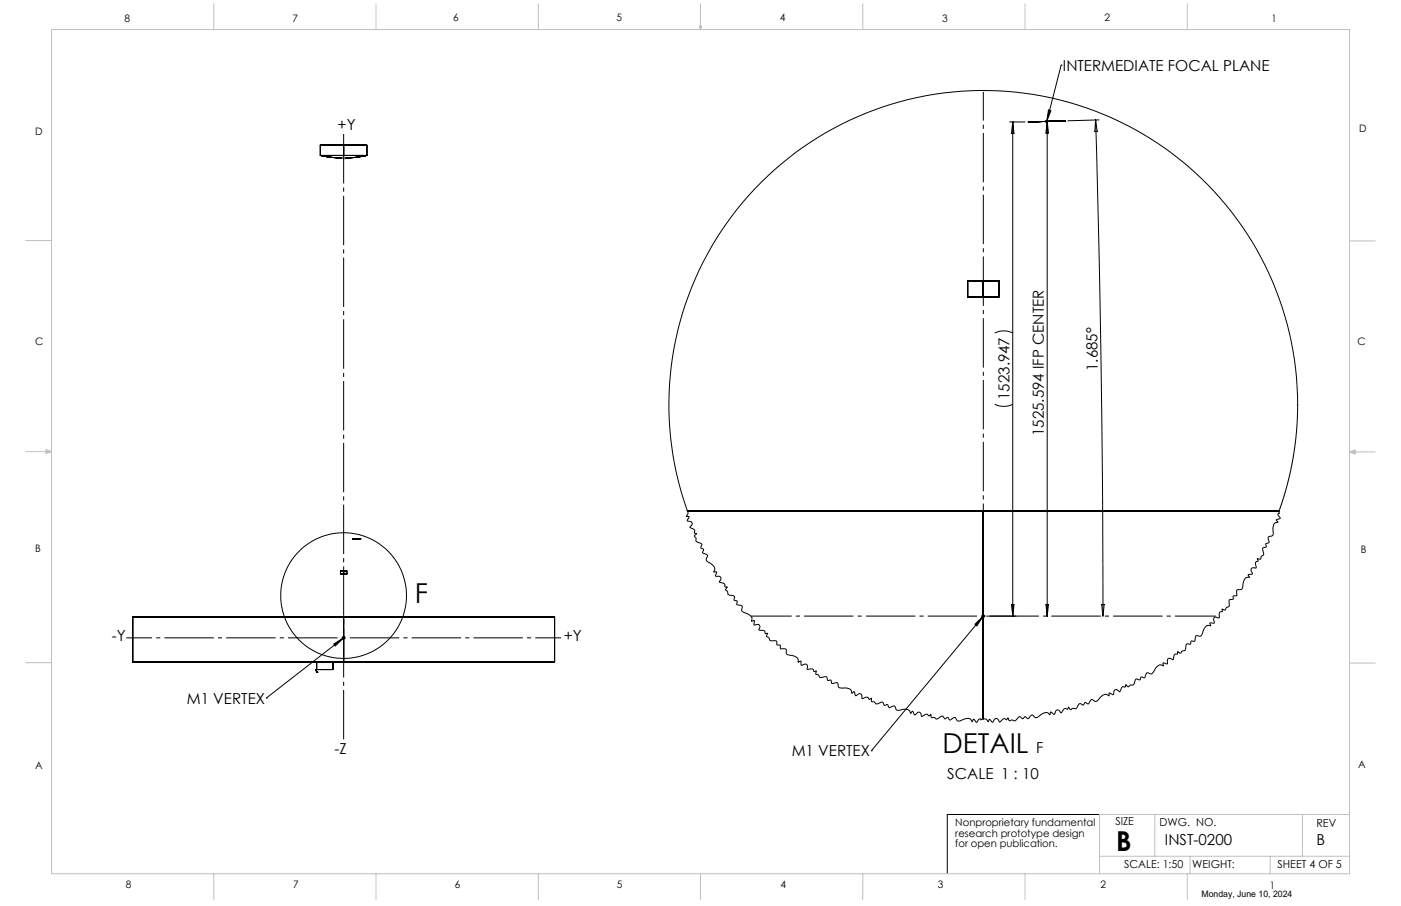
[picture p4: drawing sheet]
<svg xmlns="http://www.w3.org/2000/svg" width="432mm" height="279mm" viewBox="0 0 432 279" stroke-linecap="round" stroke-linejoin="round" font-family="sans-serif">
<g fill="none" stroke="#000" stroke-width=".31">
<path d="M311.2 37.6h4.7M312.1 37.6v152.4M312.1 37.6l.4 3.6h-.8zM316.9 37.6h.1M322 37.5h1M322.2 37.1l.7 .7M322.5 37v1M322.8 37.5v152.5M322.8 37.5l.3 3.5h-.7zM322.9 37.1l-.7 .7M323.1 33.9l.8 .2-1.3 3.4zM323.5 37.5h.2"/>
<path d="M327.1 20.1h.1M327.1 20.1l-4.5 17.4M328.1 37.3h.1M328.1 37.3l-11.2 .3M337.7 37l1.6 71.4 .5 40.8 .1 40.8M337.7 37l.5 3.6h-.8zM338.7 37l-9.6 .3M98.7 47.9a33.3 33.3 0 0 0 14.3 0M98.7 47.9h7.2M105.9 47.9h7.1M105.9 44.7v3.2M105.9 44.7h7.1v3.2"/>
<path d="M105.9 44.7h-7.2v3.2M234.5 56.3a96.9 96.9 0 0 1 107.8-20.1 96.9 96.9 0 0 1 57.5 93.3l-.5 6.5-1.1 7.3-1.6 6.8-2.4 7.4 .1 .9h-.2a.41 .41 0 0 0-.2 .3 .41 .41 0 0 0 .2 .4l.5 .7-1.2 .5 .5 .7-.2 .1a1.7 1.7 0 0 0-1.3 2.4 1.52 1.52 0 0 1-.4 1.8h-.3a.79 .79 0 0 0-.9 .5 .79 .79 0 0 0 .3 1 .61 .61 0 0 1-.1 .7 .61 .61 0 0 1-.8 .1v.5a.47 .47 0 0 1 .1 .6 .47 .47 0 0 1-.6 .1 .59 .59 0 0 0-.6 .4 .59 .59 0 0 0 .2 .7 1.08 1.08 0 0 1-.6 1.8 .51 .51 0 0 1-.1 .5 .51 .51 0 0 1-.5 .2l-.6-.1 .2 .3a.41 .41 0 0 1-.1 .6 .41 .41 0 0 1-.5 0l-.1 .3 .2 1.3-.2 .4a.9 .9 0 0 0-1.3 .1 .9 .9 0 0 0 .2 1.3 .34 .34 0 0 1 0 .5 .34 .34 0 0 1-.4 0l-.8 .2 .4 .6-.2 .1a1.47 1.47 0 0 0-1.7 1.6l-.1 .8a1.15 1.15 0 0 1-.3 1.2 1.15 1.15 0 0 1-1.3 .2 1.64 1.64 0 0 0-.3 1.8l-.5 .2a.5 .5 0 0 0-.7 .1 .5 .5 0 0 0 .1 .7l-.4 .3a.69 .69 0 0 0-.8 .1 .69 .69 0 0 0-.1 .9 .98 .98 0 0 1-.8 1.5l-.2 .2a.48 .48 0 0 1-.3 .6 .48 .48 0 0 1-.6-.3l-.3-.1 .1 .5a.5 .5 0 0 1-.7 .4l-.2 .5v1.2a.57 .57 0 0 1-.9-.1 .88 .88 0 0 0-.9 .6 .88 .88 0 0 0 .3 1 .56 .56 0 0 1-.5 .4 .56 .56 0 0 1-.5-.2l-.4 .1 .2 .8a1.47 1.47 0 0 0-2.1 1.2l-.2 .5a1.23 1.23 0 0 1-.5 1.3 1.23 1.23 0 0 1-1.4 0 1.93 1.93 0 0 0-.7 1.7h-.6a.51 .51 0 0 0-.6 .2 .51 .51 0 0 0 0 .6l-.6 .1a.68 .68 0 0 0-.8 .1 .68 .68 0 0 0-.1 .8 .98 .98 0 0 1-1.2 1.3 .56 .56 0 0 1-.3 .5 .56 .56 0 0 1-.6-.1l-.4-.3-.1 .3a.36 .36 0 0 1 0 .5 .36 .36 0 0 1-.5 0 1.74 1.74 0 0 0-.8 1.7l-.1 .1a.89 .89 0 0 0-1-.5 .89 .89 0 0 0-.7 .7v1l-1.3-.3 .1 .9-.3-.1a1.64 1.64 0 0 0-2.3 1.2 1.64 1.64 0 0 1-1.5 1.4 .84 .84 0 0 0-1.1-.3 .84 .84 0 0 0-.4 1 .46 .46 0 0 1-.3 .6 .46 .46 0 0 1-.6-.3 .62 .62 0 0 0-.6 .2 .62 .62 0 0 0-.1 .6h-.4a.74 .74 0 0 0-1-.2 .74 .74 0 0 0-.3 .9 1.04 1.04 0 0 1-1.4 1 .61 .61 0 0 1-.7 .5 .61 .61 0 0 1-.5-.6l-.2 .1a.43 .43 0 0 1-.1 .6 .43 .43 0 0 1-.6-.1l-.4 .1-.3 .7a.45 .45 0 0 1-.2 .5 .45 .45 0 0 1-.5 0 .88 .88 0 0 0-1.2-.3 .88 .88 0 0 0-.3 1.2l-.3 .2-1.1-.5-.1 .9a1.51 1.51 0 0 0-2.4 .2 2.4 2.4 0 0 1-1.9 1.5 .85 .85 0 0 0-1.4-.3l-.3 .5a.6 .6 0 0 1-.4 .6 .6 .6 0 0 1-.7-.4l-.4 .1a.6 .6 0 0 1-.5 .6 .6 .6 0 0 1-.7-.4 .84 .84 0 0 0-1 .9 1.07 1.07 0 0 1-1.5 .6 .62 .62 0 0 1-.8 .3 .62 .62 0 0 1-.4-.7l-.3 .6h-.3a.89 .89 0 0 0-1.4 .7l-.4 .4a.95 .95 0 0 0-1.2-.8 .95 .95 0 0 0-.7 1.1l-.3 .2-1-.7-.2 .8-.1-.1a1.42 1.42 0 0 0-2.3-.1l-.8 .5a1.12 1.12 0 0 1-1 .7 1.12 1.12 0 0 1-1.1-.8 1.62 1.62 0 0 0-1.4 1h-.2a.66 .66 0 0 0-1.1-.3 .52 .52 0 0 1-.5 .3 .52 .52 0 0 1-.5-.4l-.4-.2-.4 .4a1.05 1.05 0 0 1-1.6 .7h-.6a.39 .39 0 0 1-.5 .2 .39 .39 0 0 1-.2-.4l-.2-.5-.2 .1a.39 .39 0 0 1-.3 .5 .39 .39 0 0 1-.5-.3 1.49 1.49 0 0 0-1.4 .9l-.4-.1a.92 .92 0 0 0-.9-.9 .92 .92 0 0 0-.9 1 .4 .4 0 0 1-.5 .1 .4 .4 0 0 1-.2-.5l-.5-.4-.4 .7a1.54 1.54 0 0 0-2.2-.5v-.1a.48 .48 0 0 0-.6-.2 .48 .48 0 0 0-.3 .6l-.4 .5-.9-1-.5 .7a1.62 1.62 0 0 0-2.6-.7l-.5 .2a1.17 1.17 0 0 1-1.2 .4 1.17 1.17 0 0 1-.8-1 1.96 1.96 0 0 0-1.7 .7l-.2-.2a.61 .61 0 0 0-.6-.7 .61 .61 0 0 0-.6 .5l-.4-.3a.75 .75 0 0 0-.7-.6 .75 .75 0 0 0-.8 .5 .94 .94 0 0 1-1.6-.1l-.4 .1a.68 .68 0 0 1-.6-1l-.3 .3a.41 .41 0 0 1-.5 .1 .41 .41 0 0 1-.2-.4l-1.1 .3a.53 .53 0 0 1-.8 .2 .91 .91 0 0 0-.6-1.1 .91 .91 0 0 0-1.1 .6l-.5 .2-.5-1.1-.6 .6-.1-.2a1.63 1.63 0 0 0-2.4-1l-.7 .2a1.09 1.09 0 0 1-1.2 0 1.09 1.09 0 0 1-.4-1.1 1.7 1.7 0 0 0-1.8 .3l-.3-.4a.51 .51 0 0 0-.4-.6 .51 .51 0 0 0-.6 .3l-.4-.3a.8 .8 0 0 0-.6-.7 .8 .8 0 0 0-.9 .4 .87 .87 0 0 1-1.4-.4l-.4-.1a.47 .47 0 0 1-.6-.1 .47 .47 0 0 1 .1-.7v-.3l-.4 .3a.48 .48 0 0 1-.7-.5h-.8a.69 .69 0 0 1-1.1 .1v-.4a.81 .81 0 0 0-.5-.9 .81 .81 0 0 0-1 .5l-.4 .2-.2-.4a.65 .65 0 0 0-.4-.9l-.5 .5-.1-.2a1.58 1.58 0 0 0-2.1-1.4h-.6a1.15 1.15 0 0 1-1.2-.2 1.15 1.15 0 0 1-.4-1.2 1.29 1.29 0 0 0-1.6 0l-.3-.2a.56 .56 0 0 0-.1-.7 .56 .56 0 0 0-.7-.1 .62 .62 0 0 1-.6-.9 .98 .98 0 0 0-1.4 0 1.17 1.17 0 0 1-1.4-.8 .57 .57 0 0 1-.7-.3 .57 .57 0 0 1 .2-.8h-.4a.33 .33 0 0 1-.4 0 .33 .33 0 0 1-.1-.4 1.66 1.66 0 0 0-1.9-.2v-.4a.86 .86 0 0 0-.3-1.2 .86 .86 0 0 0-1.2 .3h-.4l-.1-1.3-.8 .5v-.2a1.41 1.41 0 0 0-1.5-1.9l-.7-.1a1.11 1.11 0 0 1-1.5-1.1 .77 .77 0 0 0-.2-.9 .77 .77 0 0 0-1 0 .48 .48 0 0 1-.6-.1 .48 .48 0 0 1 0-.6 .56 .56 0 0 0-.3-.6 .56 .56 0 0 0-.7 .1l-.1-.3a.74 .74 0 0 0-.1-.9 .74 .74 0 0 0-1-.1 .95 .95 0 0 1-1.3-.9l-.3-.2a.61 .61 0 0 1-.5-.5 .61 .61 0 0 1 .4-.7l-.7 .1-.1-.2a.97 .97 0 0 0-1.5-.8l-.3-.1-.1-.3a.85 .85 0 0 0 .2-1.2 .85 .85 0 0 0-1.3-.1l-.5-.1 .2-1.2-.9 .1a1.6 1.6 0 0 0-1.4-2.3 1.64 1.64 0 0 1-1.6-1.1 .88 .88 0 0 0-.3-1.4l-.4-.1a.59 .59 0 0 1-.8-.2 .59 .59 0 0 1 .1-.8 .54 .54 0 0 0-.8-.4l-.2-.4a.71 .71 0 0 0 .1-.9 .71 .71 0 0 0-.8-.3 1.08 1.08 0 0 1-1.3-1.3l-.6-.4 .6-.9h-.4a.38 .38 0 0 1-.4-.2 .38 .38 0 0 1 0-.4 1.9 1.9 0 0 0-1.6-.9l-.1-.1a.97 .97 0 0 0 .4-1.3 .97 .97 0 0 0-1.3-.4h-.3l.1-.4a.55 .55 0 0 0 .1-1h-.7a1.42 1.42 0 0 0-.6-2.2l-.7-.6a1.19 1.19 0 0 1-1-.8 1.19 1.19 0 0 1 .4-1.3l-.3-.4-.7-.3a.53 .53 0 0 1-.6-.4 .53 .53 0 0 1 .3-.6l-.2-.4a.57 .57 0 0 1-.6-.4 .57 .57 0 0 1 .3-.7 .82 .82 0 0 0-1.1-.9 .89 .89 0 0 1-.7-1.4l-.5-.6 .7-.7-.2-.1a.4 .4 0 0 1-.5-.2 .4 .4 0 0 1 .1-.5l-.1-.5-1.4-.7 .2-.3a.82 .82 0 0 0 .5-1.1 .82 .82 0 0 0-1.1-.4l-.4-.3 .6-1.1-.8-.1v-.2a1.15 1.15 0 0 0 .2-1.6 97 97 0 0 1 22.7-101.2zM298.3 91.7h4.7M303 86.6h4.9v5.1h-4.9M303 91.5v.2M303 91.5h4.9M303 91.5h-4.8v.2h4.8M303 91.7h4.8M303 86.6h-4.8v4.9M303 86.6v4.9M306.6 102.7a6.1 6.1 0 0 1 5.5 0M306.6 124.7a6.1 6.1 0 0 0 5.5 0"/>
<path d="M211.8 157.5h91.2M303 157.5h91.2M303 157.5v64.2M104.9 177h1M104.9 177.1h1M105 177.1h.9M105.9 177h1M105.9 176h1v1.1h-1M105.9 176h-.9l-.1 1.1M105.9 176v1M105.9 177v.1M108.7 166.2h.1"/>
<path d="M110.9 166.2h-2.2M110.9 166.2h.1M102.9 198.6l3-1.9-2.6 2.5zM105.4 196.7h1M105.6 196.4l.7 .7M105.9 190.2h65v14h-65M105.9 190.2h-65v14h65M105.9 190.2v14M105.9 196.7l-23.8 18.6M105.9 196.2v1M106.3 196.4l-.7 .7M300.5 192.5l2.5-2.5-1.9 3z"/>
<path d="M302.5 190h1.1M302.7 189.7l.7 .7M303 190l-34.4 41.5M303 189.5v1M303.4 189.7l-.7 .7M304.1 190h9.1M311.7 186.4h.8l-.4 3.6zM322.4 186.4h.7l-.3 3.6zM339.5 186.4h.8l-.4 3.6zM82.1 215.3h.1M97.3 206.6l.3 .7M97.3 206.6h.1"/>
<path d="M97.3 206.6l.3 .6M97.6 204.2v2.3h5v-2.3M97.6 207.3l.1 .1M97.6 207.2v.1M97.6 207.2l.1 .2M97.6 207.2h.1M97.7 207.4h.1M268.6 231.5h.1M338.9 251.2h-46.9v18.3"/>
<circle cx="105.9" cy="183.7" r="19.4"/>
</g>
<path d="M105.4 48.7h1M105.6 48.4l.7 .7M105.9 48.2v1M106.3 48.4l-.7 .7" fill="none" stroke="#808080" stroke-width=".31"/>
<path d="M38.9 196.7h134" fill="none" stroke="#000" stroke-width=".31" stroke-dasharray="15.2 1.3 1.3 1.3" stroke-dashoffset="7.3" stroke-linecap="butt"/>
<path d="M303.1 221.3v-192.9" fill="none" stroke="#000" stroke-width=".31" stroke-dasharray="15.2 1.3 1.3 1.3" stroke-dashoffset="6.4" stroke-linecap="butt"/>
<path d="M231.4 190h143.3" fill="none" stroke="#000" stroke-width=".31" stroke-dasharray="15.2 1.3 1.3 1.3" stroke-dashoffset="2.6" stroke-linecap="butt"/>
<path d="M105.9 228.6v-187.8" fill="none" stroke="#000" stroke-width=".31" stroke-dasharray="15.2 1.3 1.3 1.3" stroke-dashoffset="-.5" stroke-linecap="butt"/>
<g fill="none" stroke="#c0c0c0" stroke-width=".31">
<path d="M15.9 9.1h400v260.4h-400zM65.9 1.2v7.9M115.9 1.2v7.9M165.9 1.2v7.9M215.6 8h.6l-.3 1.1zM215.7 8l.2 1.1M215.9 1.2v7.9M216 8l-.1 1.1M265.9 1.2v7.9M315.9 1.2v7.9M365.9 1.2v7.9M7.9 74.2h8"/>
<path d="M415.9 74.3h8M7.9 139.3h8M14.2 139.1l1.7 .2M14.2 138.7l1.7 .6-1.7 .5zM15.9 139.3l-1.7 .3M415.9 139.4h8M415.9 139.4l1.8-.6v1.2zM415.9 139.4l1.8 .3M417.7 139.2l-1.8 .2M7.9 204.4h8M415.9 204.5h8M355.9 251.2v12.9"/>
<path d="M401.4 251.2v12.9M415.9 251.2h-77v18.3M65.9 269.5v7.9M115.9 269.5v7.9M165.9 269.5v7.9M215.9 269.5v7.9M265.9 269.5v7.9M315.9 269.5v7.9M338.9 264.1h77M365.9 269.5v7.9M366.8 264.1v5.4M391.5 264.1v5.4"/>
</g>
<g fill="#000">
<path d="M102.9 198.6l3-1.9-2.6 2.5z"/>
<path d="M300.5 192.5l2.5-2.5-1.9 3zM323.1 33.9l.8 .2-1.3 3.4z"/>
</g>
<g font-size="8.5">
<text x="127.8" y="186">F</text>
<text x="290.5" y="232.1">DETAIL</text>
<text x="344" y="262.3">B</text>
</g>
<g font-size="4.7">
<text x="327.6" y="21.8">INTERMEDIATE FOCAL PLANE</text>
<text x="104" y="40">+Y</text>
<text x="338.4" y="114.4" transform="rotate(-91 338.4 114.4)">1.685°</text>
<text x="311.2" y="123.4" transform="rotate(-90 311.2 123.4)">1523.947</text>
<text x="321.8" y="134.5" transform="rotate(-90 321.8 134.5)">1525.594 IFP CENTER</text>
<text x="34.5" y="197.6">-Y</text>
<text x="173.7" y="197.6">+Y</text>
<text x="57.6" y="217">M1 VERTEX</text>
<text x="103.1" y="232.4">-Z</text>
<text x="244" y="233.3">M1 VERTEX</text>
<text x="319.4" y="232.1">F</text>
<text x="292" y="240.3">SCALE 1 : 10</text>
<text x="359" y="260.4">INST-0200</text>
<text x="405.7" y="260.4">B</text>
</g>
<g font-size="3.4">
<text x="343.8" y="254.3">SIZE</text>
<text x="357.4" y="254.8">DWG. NO.</text>
<text x="405.7" y="254.9">REV</text>
<text x="346.5" y="267.8">SCALE: 1:50</text>
<text x="367.5" y="267.8">WEIGHT:</text>
<text x="393.8" y="267.8">SHEET 4 OF 5</text>
</g>
<g font-size="3.2">
<text x="38.3" y="6.7">8</text>
<text x="90.2" y="6.7">7</text>
<text x="139.7" y="6.5">6</text>
<text x="190" y="6.5">5</text>
<text x="240.4" y="6.5">4</text>
<text x="290.4" y="6.7">3</text>
<text x="340.4" y="6.5">2</text>
<text x="391.9" y="6.7">1</text>
<text x="10.9" y="41.6">D</text>
<text x="418.9" y="40.7">D</text>
<text x="10.9" y="106.3">C</text>
<text x="418.4" y="106.4">C</text>
<text x="10.8" y="170.2">B</text>
<text x="419.4" y="170.6">B</text>
<text x="10.8" y="237.2">A</text>
<text x="418.6" y="236.8">A</text>
<text x="294.4" y="254.8">Nonproprietary fundamental</text>
<text x="294.4" y="258">research prototype design</text>
<text x="294.4" y="261.2">for open publication.</text>
<text x="38.8" y="273.8">8</text>
<text x="90.4" y="273.8">7</text>
<text x="140.2" y="273.8">6</text>
<text x="190.1" y="273.9">5</text>
<text x="240.5" y="273.8">4</text>
<text x="289" y="273.9">3</text>
<text x="339.1" y="273.8">2</text>
<text x="391.4" y="274.1">1</text>
</g>
<text font-size="2.7" x="370.3" y="276.8">Monday, June 10, 2024</text>
</svg>
